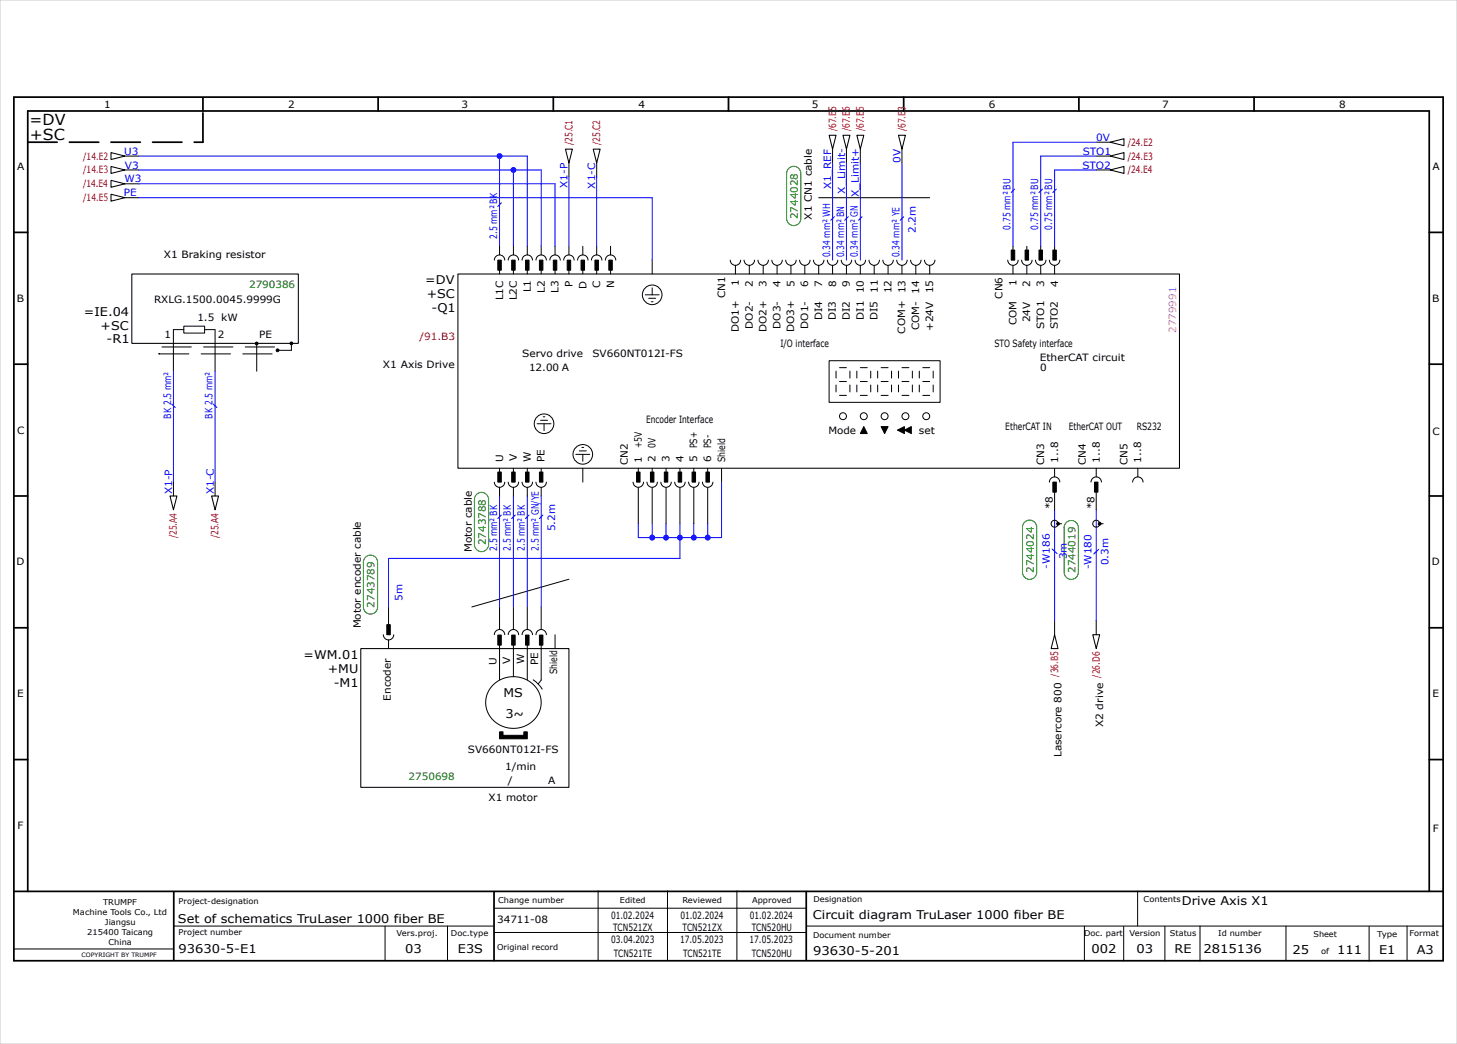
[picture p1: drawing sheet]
<svg xmlns="http://www.w3.org/2000/svg" width="420mm" height="301mm" viewBox="0 0 420 301" stroke-linecap="round" stroke-linejoin="round" font-family="sans-serif">
<g fill="none" stroke="#000" stroke-width=".5">
<path d="M4 28h412v249h-412zM58.5 28.2v3.8M109 28v4M159.5 28v4M210 28v4M260.5 28v4M311 28v4M361.5 28v4M4 67h4M412 67h4M4 105h4M412 105h4"/>
<path d="M4 143h4M412 143h4M4 181h4M412 181h4M4 219h4M412 219h4M4 257h412M8 257v-225h404v225M50.1 257.1v19.8M142.4 257.2v19.8M232.4 257.1v19.7"/>
</g>
<g fill="none" stroke="#000" stroke-width=".29">
<path d="M36 57h4M36 45h4M36 49h4M36 53h4M164 47v4M172 47v4M236 57h32M240 43v4M244 43v4M248 43v4M260 43v4M316 45h4"/>
<path d="M316 49h4M316 41h4M142.5 75a1.5 1.5 0 0 1 1.5-1.5 1.5 1.5 0 0 1 1.5 1.5M144 71v2.5M144 77.8v1.2M146.5 75a1.5 1.5 0 0 1 1.5-1.5 1.5 1.5 0 0 1 1.5 1.5M148 71v2.5M148 77.8v1.2M150.5 75a1.5 1.5 0 0 1 1.5-1.5 1.5 1.5 0 0 1 1.5 1.5M152 71v2.5M152 77.8v1.2M154.5 75a1.5 1.5 0 0 1 1.5-1.5 1.5 1.5 0 0 1 1.5 1.5"/>
<path d="M156 71v2.5M156 77.8v1.2M158.5 75a1.5 1.5 0 0 1 1.5-1.5 1.5 1.5 0 0 1 1.5 1.5M160 71v2.5M160 77.8v1.2M162.5 75a1.5 1.5 0 0 1 1.5-1.5 1.5 1.5 0 0 1 1.5 1.5M164 71v2.5M164 77.8v1.2M166.5 75a1.5 1.5 0 0 1 1.5-1.5 1.5 1.5 0 0 1 1.5 1.5M168 71v2.5M168 77.8v1.2M170.5 75a1.5 1.5 0 0 1 1.5-1.5 1.5 1.5 0 0 1 1.5 1.5"/>
<path d="M172 71v2.5M172 77.8v1.2M174.5 75a1.5 1.5 0 0 1 1.5-1.5 1.5 1.5 0 0 1 1.5 1.5M176 71v2.5M176 77.8v1.2M188 75v4M210.5 75a1.5 1.5 0 0 0 1.5 1.5 1.5 1.5 0 0 0 1.5-1.5M212 76.5v2.5M214.5 75a1.5 1.5 0 0 0 1.5 1.5 1.5 1.5 0 0 0 1.5-1.5M216 76.5v2.5M218.5 75a1.5 1.5 0 0 0 1.5 1.5 1.5 1.5 0 0 0 1.5-1.5M220 76.5v2.5"/>
<path d="M222.5 75a1.5 1.5 0 0 0 1.5 1.5 1.5 1.5 0 0 0 1.5-1.5M224 76.5v2.5M226.5 75a1.5 1.5 0 0 0 1.5 1.5 1.5 1.5 0 0 0 1.5-1.5M228 76.5v2.5M230.5 75a1.5 1.5 0 0 0 1.5 1.5 1.5 1.5 0 0 0 1.5-1.5M232 76.5v2.5M234.5 75a1.5 1.5 0 0 0 1.5 1.5 1.5 1.5 0 0 0 1.5-1.5M236 76.5v2.5M238.5 75a1.5 1.5 0 0 0 1.5 1.5 1.5 1.5 0 0 0 1.5-1.5M240 76.5v2.5M242.5 75a1.5 1.5 0 0 0 1.5 1.5 1.5 1.5 0 0 0 1.5-1.5M244 76.5v2.5"/>
<path d="M246.5 75a1.5 1.5 0 0 0 1.5 1.5 1.5 1.5 0 0 0 1.5-1.5M248 76.5v2.5M250.5 75a1.5 1.5 0 0 0 1.5 1.5 1.5 1.5 0 0 0 1.5-1.5M252 76.5v2.5M254.5 75a1.5 1.5 0 0 0 1.5 1.5 1.5 1.5 0 0 0 1.5-1.5M256 76.5v2.5M258.5 75a1.5 1.5 0 0 0 1.5 1.5 1.5 1.5 0 0 0 1.5-1.5M260 76.5v2.5M262.5 75a1.5 1.5 0 0 0 1.5 1.5 1.5 1.5 0 0 0 1.5-1.5M264 76.5v2.5M266.5 75a1.5 1.5 0 0 0 1.5 1.5 1.5 1.5 0 0 0 1.5-1.5M268 76.5v2.5"/>
<path d="M290.5 75a1.5 1.5 0 0 0 1.5 1.5 1.5 1.5 0 0 0 1.5-1.5M292 71v2M292 76.5v2.5M294.5 75a1.5 1.5 0 0 0 1.5 1.5 1.5 1.5 0 0 0 1.5-1.5M296 71v2M296 76.5v2.5M298.5 75a1.5 1.5 0 0 0 1.5 1.5 1.5 1.5 0 0 0 1.5-1.5M300 71v2M300 76.5v2.5M302.5 75a1.5 1.5 0 0 0 1.5 1.5 1.5 1.5 0 0 0 1.5-1.5M304 71v2M304 76.5v2.5"/>
<path d="M53 94h6v2h-6zM53 95h-3v12M59 95h3M62 95.1v11.9M74 99.1v7.9M84 99v2h-4M186 85h4M187 86h2M187.8 87h.4M188 83v2M239 104h32v12h-32zM241 107v2"/>
<path d="M241 111v2M242 106h2M242 110h2M242 114h2M245 107v2M245 111v2M247 107v2M247 111v2M248 106h2M248 110h2M248 114h2M251 107v2"/>
<path d="M251 111v2M253 107v2M253 111v2M254 106h2M254 110h2M254 114h2M257 107v2M257 111v2M259 107v2M259 111v2M260 106h2M260 110h2"/>
<path d="M260 114h2M263 107v2M263 111v2M265 107v2M265 111v2M266 106h2M266 110h2M266 114h2M269 107v2M269 111v2M50 139v4M62 139v4"/>
<path d="M142.5 139a1.5 1.5 0 0 0 1.5 1.5 1.5 1.5 0 0 0 1.5-1.5M144 135v2M146.5 139a1.5 1.5 0 0 0 1.5 1.5 1.5 1.5 0 0 0 1.5-1.5M148 135v2M150.5 139a1.5 1.5 0 0 0 1.5 1.5 1.5 1.5 0 0 0 1.5-1.5M152 135v2M154.5 139a1.5 1.5 0 0 0 1.5 1.5 1.5 1.5 0 0 0 1.5-1.5M154.8 122.2h4M155.8 121.2h2M156 135v2M156.6 120.2h.5M156.8 122.2v2"/>
<path d="M166 131h4M167 130h2M167.8 129h.4M168 131v2M168 135v4M182.5 139a1.5 1.5 0 0 0 1.5 1.5 1.5 1.5 0 0 0 1.5-1.5M184 135v2M186.5 139a1.5 1.5 0 0 0 1.5 1.5 1.5 1.5 0 0 0 1.5-1.5M188 135v2M190.5 139a1.5 1.5 0 0 0 1.5 1.5 1.5 1.5 0 0 0 1.5-1.5M192 135v2M194.5 139a1.5 1.5 0 0 0 1.5 1.5 1.5 1.5 0 0 0 1.5-1.5"/>
<path d="M196 135v2M198.5 139a1.5 1.5 0 0 0 1.5 1.5 1.5 1.5 0 0 0 1.5-1.5M200 135v2M202.5 139a1.5 1.5 0 0 0 1.5 1.5 1.5 1.5 0 0 0 1.5-1.5M204 135v2M208 135v4M302.5 139a1.5 1.5 0 0 1 1.5-1.5 1.5 1.5 0 0 1 1.5 1.5M304 135v2.5M314.5 139a1.5 1.5 0 0 1 1.5-1.5 1.5 1.5 0 0 1 1.5 1.5M316 135v2.5M326.5 139a1.5 1.5 0 0 1 1.5-1.5 1.5 1.5 0 0 1 1.5 1.5M328 135v2.5"/>
<path d="M144 140.5v2.5M148 140.5v2.5M152 140.5v2.5M156 140.5v2.5M184 140.6v10.4M188 140.6v10.4M192 140.6v10.4M196 140.6v10.4M200 140.6v10.4M204 140.6v10.4M304 142v5M305 151h1"/>
<path d="M316 142v5M317 151h1M112 175v5M144 175v6.5M148 175v6.5M152 175v6.5M156 175v6.5M164 167l-28 8M304 179v4M316 179v4M110.5 183a1.5 1.5 0 0 0 1.5 1.5 1.5 1.5 0 0 0 1.5-1.5M112 184.5v2.5"/>
<path d="M142.2 197.5l2.4-1.7 2.8-.7 3 .3 2.7 1.4 1.9 2.1 .9 2.6-.1 2.8-.5 1.3-.8 1.3-1 1.1-1.3 .9-1.5 .7-1.6 .3-1.7 .1-1.6-.3-1.5-.6-1.4-.8-1.1-1-.9-1.3-.6-1.4-.3-1.5 .1-1.6 .4-1.5 .7-1.4zM142.5 183a1.5 1.5 0 0 1 1.5-1.5 1.5 1.5 0 0 1 1.5 1.5M144 186v10M146.5 183a1.5 1.5 0 0 1 1.5-1.5 1.5 1.5 0 0 1 1.5 1.5M148 186v9.1M150.5 183a1.5 1.5 0 0 1 1.5-1.5 1.5 1.5 0 0 1 1.5 1.5M152 186v10M153.7 196l1.4 1.2 1.2 1.5M154.5 183a1.5 1.5 0 0 1 1.5-1.5 1.5 1.5 0 0 1 1.5 1.5M156 186v10.1l-.8 1M160 183v4M172.4 256.9v20"/>
<path d="M192.4 256.9v20M212.4 256.9v20M327.9 256.9v10M4.1 273.6h45.7M50.1 267h92.2M111 267v10M129 267v10M142.4 261.9h90M142.4 268.9h90M232.5 267h183.5M312.6 267v10M323.9 267.1v10"/>
<path d="M335.8 267.1v10M345.9 267v10.1M370.7 267v9.8M394.7 267.1v10M405.6 267v10"/>
<circle cx="188" cy="85" r="2.83"/>
<circle cx="243" cy="120" r="1"/>
<circle cx="249" cy="120" r="1"/>
<circle cx="255" cy="120" r="1"/>
<circle cx="261" cy="120" r="1"/>
<circle cx="267" cy="120" r="1"/>
<circle cx="156.8" cy="122.2" r="2.83"/>
<circle cx="168" cy="131" r="2.83"/>
</g>
<path d="M8 41h50.5M58.5 41v-8.8" fill="none" stroke="#000" stroke-width=".5" stroke-dasharray="8.5 3.5"/>
<path d="M0 0h420v301h-420z" fill="none" stroke="#c9c9c9" stroke-width=".29"/>
<g fill="none" stroke="#000" stroke-width=".3">
<path d="M239 39h2l-1 4zM243 39h2l-1 4zM247 39h2l-1 4zM259 39h2l-1 4zM32 44l4 1-4 1zM32 48l4 1-4 1zM32 52l4 1-4 1zM32 56l4 1-4 1zM163 43h2l-1 4zM171 43h2l-1 4zM320 45l4-1v2zM320 49l4-1v2z"/>
<path d="M320 41l4-1v2zM38 79h48v20h-48zM132 79h208v56h-208zM49 143h2l-1 4zM61 143h2l-1 4zM104 187h60v40h-60zM304 183l1 4h-2zM315 183h2l-1 4z"/>
</g>
<g fill="#000" stroke="#000" stroke-width=".29">
<path d="M249 123l1 2h-2zM254 123h2l-1 2zM258.7 124l2-1v2zM260.7 124l2-1v2z"/>
<path d="M143.5 75h1v2.9h-1z" fill-rule="evenodd"/>
<path d="M147.5 75h1v2.9h-1z" fill-rule="evenodd"/>
<path d="M151.5 75h1v2.9h-1z" fill-rule="evenodd"/>
<path d="M155.5 75h1v2.9h-1z" fill-rule="evenodd"/>
<path d="M159.5 75h1v2.9h-1z" fill-rule="evenodd"/>
<path d="M163.5 75h1v2.9h-1z" fill-rule="evenodd"/>
<path d="M167.5 75h1v2.9h-1z" fill-rule="evenodd"/>
<path d="M171.5 75h1v2.9h-1z" fill-rule="evenodd"/>
<path d="M175.5 75h1v2.9h-1z" fill-rule="evenodd"/>
<path d="M291.5 72.1h1v2.9h-1z" fill-rule="evenodd"/>
<path d="M295.5 72.1h1v2.9h-1z" fill-rule="evenodd"/>
<path d="M299.5 72.1h1v2.9h-1z" fill-rule="evenodd"/>
<path d="M303.5 72.1h1v2.9h-1z" fill-rule="evenodd"/>
<path d="M143.5 136.1h1v2.9h-1z" fill-rule="evenodd"/>
<path d="M147.5 136.1h1v2.9h-1z" fill-rule="evenodd"/>
<path d="M151.5 136.1h1v2.9h-1z" fill-rule="evenodd"/>
<path d="M155.5 136.1h1v2.9h-1z" fill-rule="evenodd"/>
<path d="M183.5 136.1h1v2.9h-1z" fill-rule="evenodd"/>
<path d="M187.5 136.1h1v2.9h-1z" fill-rule="evenodd"/>
<path d="M191.5 136.1h1v2.9h-1z" fill-rule="evenodd"/>
<path d="M195.5 136.1h1v2.9h-1z" fill-rule="evenodd"/>
<path d="M199.5 136.1h1v2.9h-1z" fill-rule="evenodd"/>
<path d="M203.5 136.1h1v2.9h-1z" fill-rule="evenodd"/>
<path d="M303.5 139h1v2.9h-1z" fill-rule="evenodd"/>
<path d="M315.5 139h1v2.9h-1z" fill-rule="evenodd"/>
<path d="M111.5 180.1h1v2.9h-1z" fill-rule="evenodd"/>
<path d="M143.5 183.1h1v2.9h-1z" fill-rule="evenodd"/>
<path d="M147.5 183.1h1v2.9h-1z" fill-rule="evenodd"/>
<path d="M151.5 183.1h1v2.9h-1z" fill-rule="evenodd"/>
<path d="M155.5 183.1h1v2.9h-1z" fill-rule="evenodd"/>
<path d="M144 211h1v2h-1z" fill-rule="evenodd"/>
<path d="M145 212h6v1h-6z" fill-rule="evenodd"/>
<path d="M151 211h1v2h-1z" fill-rule="evenodd"/>
<circle cx="74" cy="99" r=".4"/>
<circle cx="84" cy="99" r=".4"/>
<circle cx="80" cy="101" r=".4"/>
<circle cx="305" cy="151" r=".4"/>
<circle cx="317" cy="151" r=".4"/>
</g>
<g fill="none" stroke="#00f" stroke-width=".29">
<path d="M40 45h112v26M40 49h116v22M40 53h120v18M40 57h148v18M144 45v26M148 49v22M164 51v20M172 51v20M240 47v28M244 47v28M248 47v28M260 47v28"/>
<path d="M316 45h-16v26M316 49h-12v22M316 41h-24v30M50 107v32M62 107v32M208 139v16h-24v-4M144 143v32M148 143v32M152 143v32M156 143v32M188 151v4M192 151v4"/>
<path d="M196 151v10h-84v14M200 151v4M204 151v4M304 147v32M316 147v32"/>
</g>
<g fill="none" stroke="#000" stroke-width=".29" stroke-dasharray="8.5 3.5">
<path d="M46 102h33a1 1 0 0 0 1-1 1 1 0 0 0-1-1h-33a1 1 0 0 0-1 1 1 1 0 0 0 1 1"/>
<circle cx="304" cy="151" r="1"/>
<circle cx="316" cy="151" r="1"/>
</g>
<g fill="#fff" stroke="#008000" stroke-width=".29">
<path d="M307.4 150.7a2.05 2.05 0 0 1 2.2-.5 2.05 2.05 0 0 1 1.3 1.9v12.9a2.05 2.05 0 0 1-2.1 2 2.05 2.05 0 0 1-2-2v-12.9z" fill-rule="evenodd"/>
<path d="M295.4 150.6a2.05 2.05 0 0 1 2.2-.5 2.05 2.05 0 0 1 1.3 1.9v13a2.05 2.05 0 0 1-2.1 2 2.05 2.05 0 0 1-2-2v-13z" fill-rule="evenodd"/>
<path d="M137.4 142.6a2.05 2.05 0 0 1 2.2-.5 2.05 2.05 0 0 1 1.3 1.9v13a2.05 2.05 0 0 1-2.1 2 2.05 2.05 0 0 1-2-2v-13z" fill-rule="evenodd"/>
<path d="M105.4 160.7a2.05 2.05 0 0 1 2.2-.5 2.05 2.05 0 0 1 1.2 1.9v12.9a2.05 2.05 0 0 1-2 2.1 2.05 2.05 0 0 1-2.1-2.1v-12.9z" fill-rule="evenodd"/>
<path d="M227.4 48.6a2.05 2.05 0 0 1 2.2-.5 2.05 2.05 0 0 1 1.3 1.9v13a2.05 2.05 0 0 1-2.1 2 2.05 2.05 0 0 1-2-2v-13z" fill-rule="evenodd"/>
</g>
<g fill="#00f">
<circle cx="148" cy="49" r=".85"/>
<circle cx="144" cy="45" r=".85"/>
<circle cx="200" cy="155" r=".85"/>
<circle cx="196" cy="155" r=".85"/>
<circle cx="192" cy="155" r=".85"/>
<circle cx="188" cy="155" r=".85"/>
<circle cx="204" cy="155" r=".85"/>
</g>
<g fill="none" stroke="#00f" stroke-width=".3">
<path d="M144.5 58.5l-1 1M292.5 54.5l-1 1M300.5 54.5l-1 1M304.5 54.5l-1 1M240.5 62.5l-1 1M244.5 62.5l-1 1M248.5 62.5l-1 1M260.5 62.5l-1 1M49.5 116.5l1 1M61.5 116.5l1 1M144.5 148.5l-1 1M148.5 148.5l-1 1"/>
<path d="M152.5 148.5l-1 1M156.5 148.5l-1 1M303.3 158.3l1.4 1.3M316.7 158.4l-1.4 1.3"/>
</g>
<g font-size="4.4">
<text x="8.5" y="36">=DV</text>
<text x="8.6" y="40.5">+SC</text>
</g>
<g font-size="3.5">
<text x="122.6" y="82">=DV</text>
<text x="123" y="86">+SC</text>
<text x="124.4" y="90">-Q1</text>
<text x="24.2" y="91">=IE.04</text>
<text x="29" y="95">+SC</text>
<text x="30.7" y="99">-R1</text>
<text x="87.5" y="190">=WM.01</text>
<text x="94.5" y="194">+MU</text>
<text x="96.2" y="198">-M1</text>
<text x="145.2" y="201">MS</text>
<text x="145.7" y="207">3~</text>
<text x="340.7" y="261">Drive Axis X1</text>
<text x="51.3" y="266">Set of schematics TruLaser 1000 fiber BE</text>
<text x="234.3" y="265">Circuit diagram TruLaser 1000 fiber BE</text>
<text x="51.5" y="274.7">93630-5-E1</text>
<text x="116.8" y="274.9">03</text>
<text x="132" y="274.9">E3S</text>
<text x="234.4" y="275.3">93630-5-201</text>
<text x="314.6" y="274.8">002</text>
<text x="327.6" y="274.9">03</text>
<text x="338.6" y="274.8">RE</text>
<text x="346.9" y="274.7">2815136</text>
<text x="372.6" y="275">25</text>
<text x="385.4" y="275">111</text>
<text x="397.6" y="275">E1</text>
<text x="408.4" y="275">A3</text>
</g>
<g font-size="2.9">
<text x="30" y="31">1</text>
<text x="83" y="31">2</text>
<text x="133.1" y="31">3</text>
<text x="184.1" y="31">4</text>
<text x="234.1" y="31">5</text>
<text x="285" y="31">6</text>
<text x="335" y="31">7</text>
<text x="386" y="31">8</text>
<text x="5" y="49">A</text>
<text x="413" y="49">A</text>
<text x="234" y="63.3" transform="rotate(-90 234 63.3)">X1 CN1 cable</text>
<text x="47.2" y="74.5">X1 Braking resistor</text>
<text x="165" y="82.8" transform="rotate(-90 165 82.8)">P</text>
<text x="169" y="83.2" transform="rotate(-90 169 83.2)">D</text>
<text x="173" y="83" transform="rotate(-90 173 83)">C</text>
<text x="177" y="83" transform="rotate(-90 177 83)">N</text>
<text x="213" y="82.6" transform="rotate(-90 213 82.6)">1</text>
<text x="217" y="82.7" transform="rotate(-90 217 82.7)">2</text>
<text x="221" y="82.7" transform="rotate(-90 221 82.7)">3</text>
<text x="225" y="82.8" transform="rotate(-90 225 82.8)">4</text>
<text x="229" y="82.7" transform="rotate(-90 229 82.7)">5</text>
<text x="233" y="82.8" transform="rotate(-90 233 82.8)">6</text>
<text x="237" y="82.8" transform="rotate(-90 237 82.8)">7</text>
<text x="241" y="82.8" transform="rotate(-90 241 82.8)">8</text>
<text x="245" y="82.7" transform="rotate(-90 245 82.7)">9</text>
<text x="293" y="82.6" transform="rotate(-90 293 82.6)">1</text>
<text x="297" y="82.7" transform="rotate(-90 297 82.7)">2</text>
<text x="301" y="82.7" transform="rotate(-90 301 82.7)">3</text>
<text x="305" y="82.8" transform="rotate(-90 305 82.8)">4</text>
<text x="4.8" y="87">B</text>
<text x="44.4" y="87.4">RXLG.1500.0045.9999G</text>
<text x="145" y="86.6" transform="rotate(-90 145 86.6)">L1C</text>
<text x="149" y="86.6" transform="rotate(-90 149 86.6)">L2C</text>
<text x="153" y="84.3" transform="rotate(-90 153 84.3)">L1</text>
<text x="157" y="84.4" transform="rotate(-90 157 84.4)">L2</text>
<text x="161" y="84.4" transform="rotate(-90 161 84.4)">L3</text>
<text x="209" y="85.9" transform="rotate(-90 209 85.9)">CN1</text>
<text x="249" y="84.6" transform="rotate(-90 249 84.6)">10</text>
<text x="253" y="84.5" transform="rotate(-90 253 84.5)">11</text>
<text x="257" y="84.6" transform="rotate(-90 257 84.6)">12</text>
<text x="261" y="84.6" transform="rotate(-90 261 84.6)">13</text>
<text x="265" y="84.7" transform="rotate(-90 265 84.7)">14</text>
<text x="269" y="84.6" transform="rotate(-90 269 84.6)">15</text>
<text x="289" y="86.1" transform="rotate(-90 289 86.1)">CN6</text>
<text x="412.8" y="87">B</text>
<text x="56.9" y="92.5">1.5 kW</text>
<text x="213" y="95.8" transform="rotate(-90 213 95.8)">DO1+</text>
<text x="217" y="94.8" transform="rotate(-90 217 94.8)">DO2-</text>
<text x="221" y="95.8" transform="rotate(-90 221 95.8)">DO2+</text>
<text x="225" y="94.8" transform="rotate(-90 225 94.8)">DO3-</text>
<text x="229" y="95.8" transform="rotate(-90 229 95.8)">DO3+</text>
<text x="233" y="94.8" transform="rotate(-90 233 94.8)">DO1-</text>
<text x="237" y="92.4" transform="rotate(-90 237 92.4)">DI4</text>
<text x="241" y="92.3" transform="rotate(-90 241 92.3)">DI3</text>
<text x="245" y="92.3" transform="rotate(-90 245 92.3)">DI2</text>
<text x="249" y="92.2" transform="rotate(-90 249 92.2)">DI1</text>
<text x="253" y="92.3" transform="rotate(-90 253 92.3)">DI5</text>
<text x="265" y="95.2" transform="rotate(-90 265 95.2)">COM-</text>
<text x="269" y="95.4" transform="rotate(-90 269 95.4)">+24V</text>
<text x="293" y="93.8" transform="rotate(-90 293 93.8)">COM</text>
<text x="297" y="92.9" transform="rotate(-90 297 92.9)">24V</text>
<text x="301" y="94.9" transform="rotate(-90 301 94.9)">STO1</text>
<text x="305" y="95" transform="rotate(-90 305 95)">STO2</text>
<text x="47.4" y="97.5">1</text>
<text x="62.8" y="97.5">2</text>
<text x="74.7" y="97.5">PE</text>
<text x="224.9" y="100">I/O interface</text>
<text x="261" y="96.2" transform="rotate(-90 261 96.2)">COM+</text>
<text x="286.7" y="100">STO Safety interface</text>
<text x="110.4" y="106">X1 Axis Drive</text>
<text x="150.5" y="103">Servo drive</text>
<text x="152.5" y="107">12.00 A</text>
<text x="170.8" y="103">SV660NT012I-FS</text>
<text x="299.7" y="104">EtherCAT circuit</text>
<text x="299.8" y="107">0</text>
<text x="5" y="125">C</text>
<text x="186.2" y="122">Encoder Interface</text>
<text x="238.8" y="125">Mode</text>
<text x="264.9" y="125">set</text>
<text x="289.8" y="124">EtherCAT IN</text>
<text x="308.1" y="124">EtherCAT OUT</text>
<text x="327.7" y="124">RS232</text>
<text x="413" y="125.5">C</text>
<text x="185" y="129.3" transform="rotate(-90 185 129.3)">+5V</text>
<text x="189" y="129.2" transform="rotate(-90 189 129.2)">0V</text>
<text x="145" y="133.2" transform="rotate(-90 145 133.2)">U</text>
<text x="149" y="133" transform="rotate(-90 149 133)">V</text>
<text x="153" y="133.1" transform="rotate(-90 153 133.1)">W</text>
<text x="157" y="133.3" transform="rotate(-90 157 133.3)">PE</text>
<text x="181" y="134.1" transform="rotate(-90 181 134.1)">CN2</text>
<text x="185" y="133.4" transform="rotate(-90 185 133.4)">1</text>
<text x="189" y="133.2" transform="rotate(-90 189 133.2)">2</text>
<text x="193" y="133.2" transform="rotate(-90 193 133.2)">3</text>
<text x="197" y="133.1" transform="rotate(-90 197 133.1)">4</text>
<text x="201" y="133.2" transform="rotate(-90 201 133.2)">5 PS+</text>
<text x="205" y="133.2" transform="rotate(-90 205 133.2)">6 PS-</text>
<text x="209" y="133.2" transform="rotate(-90 209 133.2)">Shield</text>
<text x="301" y="134.1" transform="rotate(-90 301 134.1)">CN3</text>
<text x="305" y="133.4" transform="rotate(-90 305 133.4)">1..8</text>
<text x="313" y="134.1" transform="rotate(-90 313 134.1)">CN4</text>
<text x="317" y="133.4" transform="rotate(-90 317 133.4)">1..8</text>
<text x="325" y="134.1" transform="rotate(-90 325 134.1)">CN5</text>
<text x="329" y="133.4" transform="rotate(-90 329 133.4)">1..8</text>
<text x="303.5" y="146.8" transform="rotate(-90 303.5 146.8)">*8</text>
<text x="315.5" y="146.8" transform="rotate(-90 315.5 146.8)">*8</text>
<text x="136" y="159.2" transform="rotate(-90 136 159.2)">Motor cable</text>
<text x="4.8" y="163">D</text>
<text x="412.7" y="163">D</text>
<text x="104" y="181.2" transform="rotate(-90 104 181.2)">Motor encoder cable</text>
<text x="143.1" y="191.6" transform="rotate(-90 143.1 191.6)">U</text>
<text x="147.1" y="191.4" transform="rotate(-90 147.1 191.4)">V</text>
<text x="151.1" y="191.5" transform="rotate(-90 151.1 191.5)">W</text>
<text x="155.1" y="191.7" transform="rotate(-90 155.1 191.7)">PE</text>
<text x="160.6" y="194.3" transform="rotate(-90 160.6 194.3)">Shield</text>
<text x="5" y="201">E</text>
<text x="112.7" y="202" transform="rotate(-90 112.7 202)">Encoder</text>
<text x="413" y="201">E</text>
<text x="318" y="209.7" transform="rotate(-90 318 209.7)">X2 drive</text>
<text x="134.9" y="217">SV660NT012I-FS</text>
<text x="145.6" y="222">1/min</text>
<text x="306" y="218.3" transform="rotate(-90 306 218.3)">Lasercore 800</text>
<text x="146.4" y="226">/</text>
<text x="158" y="226">A</text>
<text x="140.9" y="231">X1 motor</text>
<text x="5.1" y="239">F</text>
<text x="413" y="240">F</text>
<text x="143.3" y="266">34711-08</text>
<text x="176.1" y="264.9">01.02.2024</text>
<text x="176.8" y="268.4">TCN521ZX</text>
<text x="196.1" y="264.9">01.02.2024</text>
<text x="196.8" y="268.4">TCN521ZX</text>
<text x="216.1" y="264.9">01.02.2024</text>
<text x="216.7" y="268.4">TCN520HU</text>
<text x="176.2" y="271.9">03.04.2023</text>
<text x="176.9" y="275.9">TCN521TE</text>
<text x="196" y="271.9">17.05.2023</text>
<text x="196.9" y="275.9">TCN521TE</text>
<text x="216" y="271.9">17.05.2023</text>
<text x="216.7" y="275.9">TCN520HU</text>
</g>
<g font-size="2.9" fill="#b60000">
<text x="165" y="41.9" transform="rotate(-90 165 41.9)">/25.C1</text>
<text x="173" y="41.9" transform="rotate(-90 173 41.9)">/25.C2</text>
<text x="241" y="37.9" transform="rotate(-90 241 37.9)">/67.E5</text>
<text x="245" y="37.9" transform="rotate(-90 245 37.9)">/67.E6</text>
<text x="249" y="37.9" transform="rotate(-90 249 37.9)">/67.E5</text>
<text x="261" y="37.9" transform="rotate(-90 261 37.9)">/67.E3</text>
<text x="325.1" y="42">/24.E2</text>
<text x="24" y="46">/14.E2</text>
<text x="325.1" y="46">/24.E3</text>
<text x="24" y="50">/14.E3</text>
<text x="325.1" y="50">/24.E4</text>
<text x="23.9" y="54">/14.E4</text>
<text x="24" y="58">/14.E5</text>
<text x="120.9" y="98">/91.B3</text>
<text x="51" y="155.2" transform="rotate(-90 51 155.2)">/25.A4</text>
<text x="63" y="155.2" transform="rotate(-90 63 155.2)">/25.A4</text>
<text x="305" y="195.1" transform="rotate(-90 305 195.1)">/36.B5</text>
<text x="317" y="195.4" transform="rotate(-90 317 195.4)">/26.D6</text>
</g>
<g font-size="2.9" fill="#00f">
<text x="316" y="40.6">0V</text>
<text x="35.8" y="44.6">U3</text>
<text x="259.6" y="47" transform="rotate(-90 259.6 47)">0V</text>
<text x="312.1" y="44.6">STO1</text>
<text x="35.9" y="52.6">W3</text>
<text x="36" y="48.6">V3</text>
<text x="312" y="48.6">STO2</text>
<text x="35.7" y="56.6">PE</text>
<text x="163.6" y="54.2" transform="rotate(-90 163.6 54.2)">X1-P</text>
<text x="171.6" y="54.4" transform="rotate(-90 171.6 54.4)">X1-C</text>
<text x="239.6" y="54.6" transform="rotate(-90 239.6 54.6)">X1_REF</text>
<text x="243.6" y="55.8" transform="rotate(-90 243.6 55.8)">X_Limit-</text>
<text x="247.6" y="56.8" transform="rotate(-90 247.6 56.8)">X_Limit+</text>
<text x="143.3" y="68.8" transform="rotate(-90 143.3 68.8)">2.5 mm² BK</text>
<text x="264" y="67.2" transform="rotate(-90 264 67.2)">2.2m</text>
<text x="291.3" y="66.2" transform="rotate(-90 291.3 66.2)">0.75 mm² BU</text>
<text x="299.3" y="66.2" transform="rotate(-90 299.3 66.2)">0.75 mm² BU</text>
<text x="303.3" y="66.2" transform="rotate(-90 303.3 66.2)">0.75 mm² BU</text>
<text x="239.3" y="74.2" transform="rotate(-90 239.3 74.2)">0.34 mm² WH</text>
<text x="243.3" y="74.2" transform="rotate(-90 243.3 74.2)">0.34 mm² BN</text>
<text x="247.3" y="74.2" transform="rotate(-90 247.3 74.2)">0.34 mm² GN</text>
<text x="259.3" y="74.2" transform="rotate(-90 259.3 74.2)">0.34 mm² YE</text>
<text x="49.3" y="120.7" transform="rotate(-90 49.3 120.7)">BK 2.5 mm²</text>
<text x="61.3" y="120.7" transform="rotate(-90 61.3 120.7)">BK 2.5 mm²</text>
<text x="49.6" y="142.5" transform="rotate(-90 49.6 142.5)">X1-P</text>
<text x="61.6" y="142.5" transform="rotate(-90 61.6 142.5)">X1-C</text>
<text x="160" y="153.2" transform="rotate(-90 160 153.2)">5.2m</text>
<text x="143.3" y="158.8" transform="rotate(-90 143.3 158.8)">2.5 mm² BK</text>
<text x="147.3" y="158.8" transform="rotate(-90 147.3 158.8)">2.5 mm² BK</text>
<text x="151.3" y="158.8" transform="rotate(-90 151.3 158.8)">2.5 mm² BK</text>
<text x="155.3" y="158.8" transform="rotate(-90 155.3 158.8)">2.5 mm² GN/YE</text>
<text x="307.5" y="161.3" transform="rotate(-90 307.5 161.3)">3m</text>
<text x="302.6" y="164" transform="rotate(-90 302.6 164)">-W186</text>
<text x="314.6" y="164.1" transform="rotate(-90 314.6 164.1)">-W180</text>
<text x="319.5" y="163" transform="rotate(-90 319.5 163)">0.3m</text>
<text x="116" y="173.2" transform="rotate(-90 116 173.2)">5m</text>
</g>
<g font-size="2.9" fill="#008000">
<text x="230" y="63.2" transform="rotate(-90 230 63.2)">2744028</text>
<text x="71.8" y="83">2790386</text>
<text x="140" y="157.2" transform="rotate(-90 140 157.2)">2743788</text>
<text x="298" y="165.2" transform="rotate(-90 298 165.2)">2744024</text>
<text x="310" y="165.2" transform="rotate(-90 310 165.2)">2744019</text>
<text x="108" y="175.2" transform="rotate(-90 108 175.2)">2743789</text>
<text x="117.8" y="225">2750698</text>
</g>
<text font-size="2.9" fill="#f0f" x="339" y="96" transform="rotate(-90 339 96)">2779991</text>
<g font-size="2.3">
<text x="21" y="263.8">Machine Tools Co., Ltd</text>
<text x="29.7" y="260.8">TRUMPF</text>
<text x="51.5" y="260.7">Project-designation</text>
<text x="143.6" y="260.4">Change number</text>
<text x="178.7" y="260.4">Edited</text>
<text x="196.7" y="260.4">Reviewed</text>
<text x="216.8" y="260.4">Approved</text>
<text x="234.5" y="260.2">Designation</text>
<text x="329.7" y="260.1">Contents</text>
<text x="25.2" y="269.6">215400 Taicang</text>
<text x="30.3" y="266.7">Jiangsu</text>
<text x="51.5" y="269.7">Project number</text>
<text x="114.3" y="269.9">Vers.proj.</text>
<text x="130" y="269.9">Doc.type</text>
<text x="312.5" y="269.8">Doc. part</text>
<text x="325.6" y="269.9">Version</text>
<text x="337.3" y="269.8">Status</text>
<text x="351.2" y="269.8">Id number</text>
<text x="406.4" y="270">Format</text>
<text x="31.3" y="272.5">China</text>
<text x="143.3" y="273.9">Original record</text>
<text x="234.4" y="270.3">Document number</text>
<text x="378.6" y="270">Sheet</text>
<text x="380.8" y="275">of</text>
<text x="397" y="270">Type</text>
</g>
<text font-size="1.7" x="23.5" y="275.8">COPYRIGHT BY TRUMPF</text>
</svg>
